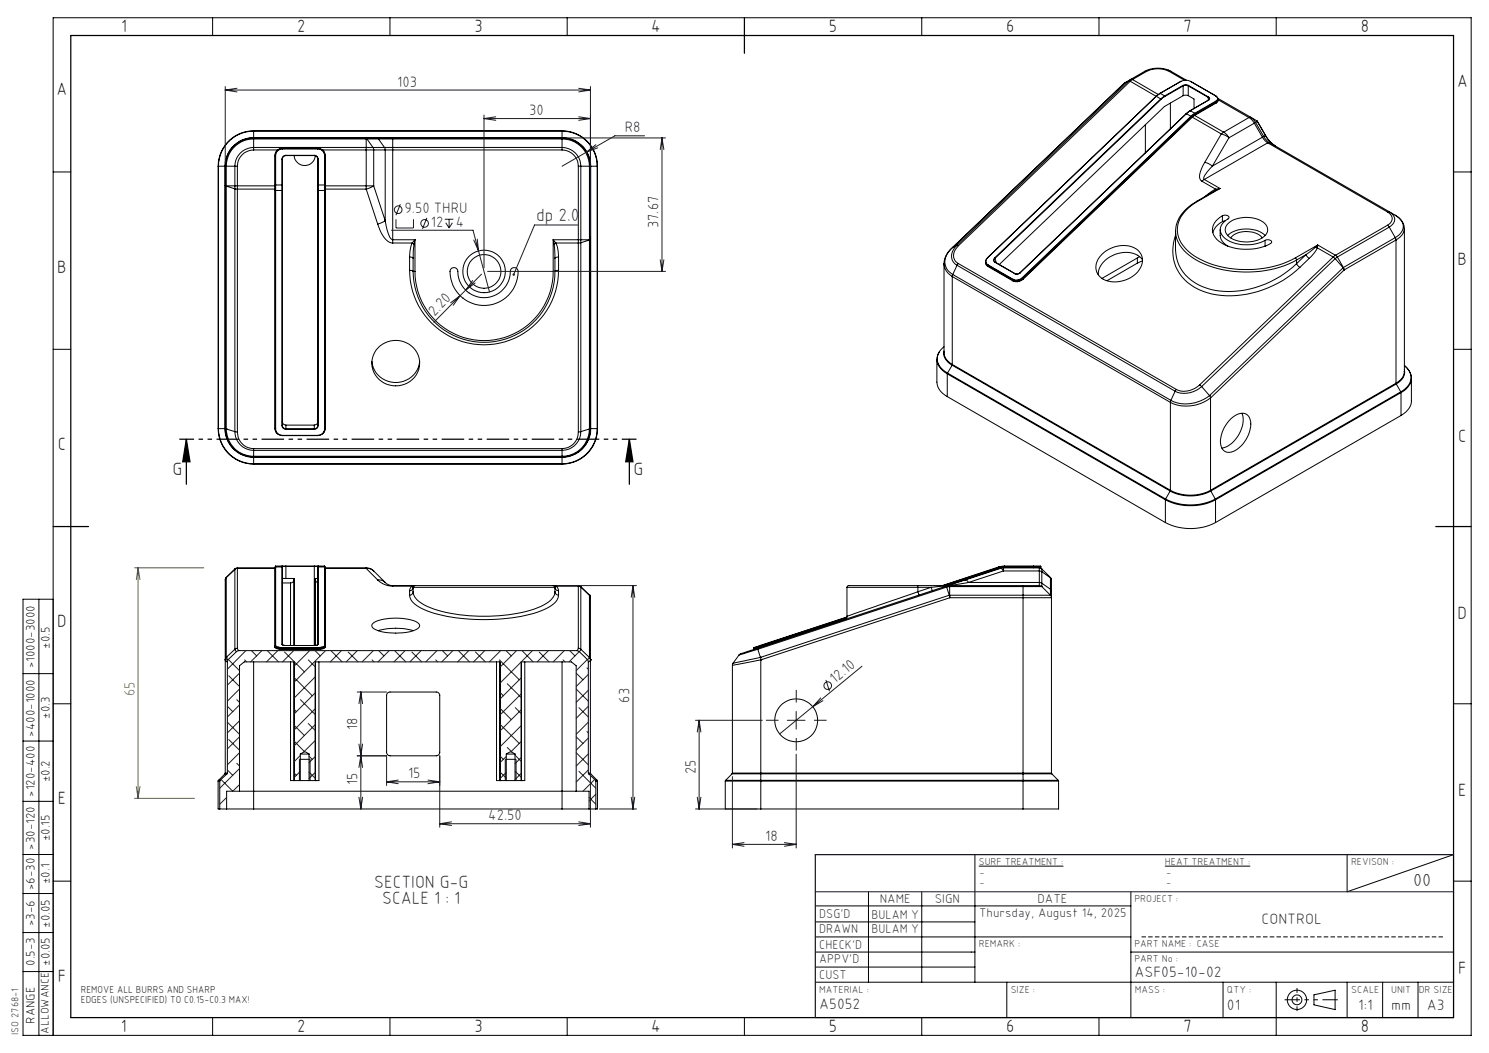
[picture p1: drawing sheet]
<svg xmlns="http://www.w3.org/2000/svg" width="420mm" height="297mm" viewBox="0 0 420 297" stroke-linecap="round" stroke-linejoin="round" font-family="sans-serif">
<g fill="none" stroke="#000" stroke-width=".28">
<path d="M60 5v5M110 5v5M160 5v5M260 5v5M310 5v5M360 5v5M71.5 39.2a7.7 7.7 0 0 0-7.7 7.7M71.5 38.9v.3M71.5 38.9a8 8 0 0 0-8 8M71.5 38.8v.1M71.5 38.8a8.1 8.1 0 0 0-8 8.1M71.5 37a10 10 0 0 0-9.9 9.9"/>
<path d="M71.5 36.9a10 10 0 0 0-10 10M71.5 36.9v.1M71.5 37v1.8M71.5 39.2v2.4M71.5 39.2h31.8M71.5 38.9h34.8M71.5 38.8h87M71.5 37h87M71.5 36.9h87M103.3 39.2h.2M103.3 39.2l-.2-.3 .4 .3M103.3 39.2v2.4"/>
<path d="M103.5 39.2h3.3M103.5 39.2l1.7 2.4M106.3 38.9l.5 .3M106.3 38.9h4.5M106.8 39.2h4M106.8 39.2l1.6 2.4M110.8 38.9v.3M110.8 39.2h47.7M110.8 38.9h47.7M110.8 39.2v2.4M158.5 39.2a7.7 7.7 0 0 1 7.8 7.7M158.5 38.9v.3"/>
<path d="M158.5 38.9a8 8 0 0 1 8 8M158.5 38.8v.1M158.5 38.8a8.1 8.1 0 0 1 8.1 8.1M158.5 37a10 10 0 0 1 10 9.9M158.5 36.9v.1M158.5 36.9a10 10 0 0 1 10 10M158.5 37v1.8M158.5 39.2v2.4M317.1 23.5h.1M317.2 23.4l-48.5 46.4M317.2 23.4l-.1 .1M318.3 22.9h.5"/>
<path d="M318.3 22.9l-48.4 46.3M318.3 22.9l-1.1 .5M318.8 22.9l-48.4 46.4M318.8 22.9l7.3 4.3M318.9 22.4l-.6 .5M318.9 22.4h.5M318.9 22.4l-1.7 1M319.4 22.4l-.6 .5M319.4 22.4l7.3 4.3M322.9 20.1a8.1 8.1 0 0 1 7.4 0M322.9 20.1l.5 .1M322.9 20.1l-4 2.3"/>
<path d="M323.1 35.2v7.9M323.4 20.2a7.2 7.2 0 0 1 6.4 0M323.4 20.2l-4 2.2M326.1 27.2h.1M326.1 27.2l-47.5 45.5M326.1 27.2l1.3 .7M327.2 26.3l-1.1 .9M327.2 26.3h.1M327.2 26.3l1.3 .8M327.4 27.9l.1 .1M327.4 27.9l-46.9 44.9M327.5 28l-46.9 44.9"/>
<path d="M328.5 27.1l-1.1 .8M328.5 27.1l.1 .1M328.6 27.2l-1.1 .8M329.8 20.2l4.3 2.4M330.1 29.1v7.2M330.3 20.1l-.5 .1M330.3 20.1l4.4 2.5M333.1 23a3.1 3.1 0 0 1 2.7 0M333.1 23l-5.9 3.3M333.7 24.1l.5-.2 1 .2M333.7 24.1v.1M333.7 24.1l-5.2 3"/>
<path d="M333.7 24.2l.6-.1 .9 .1M333.7 27l.6-.2 .9 .2M333.7 27l-5.3 3.1-46.5 44.5M333.7 24.2l-5.1 3M333.7 24.2v2.8M334.6 32.1h.1M334.6 32.1l-46.9 44.8M334.6 32.1l-46.8 44.8M334.6 32.1l1.3 .7M335.2 24.2l5.6 3.3M335.2 27l1.6 .9v2.7M335.2 24.2v2.8"/>
<path d="M335.2 24.1v.1M335.2 24.1l5.7 3.3M335.7 31.2l-1.1 .9M335.7 31.2h.1M335.7 31.2l1.3 .8M335.8 23h.1M335.8 23l7.1 4M335.9 32.8l.1 .1M335.9 32.8l-47.5 45.5M336 32.9l-47.5 45.5M336.2 32.9l.1 .2M336.2 32.9l-47.7 45.7"/>
<path d="M336.3 33.1l-47.7 45.6M336.3 33.1l8.2 4.7M336.9 32.4l-.7 .5M336.9 32.4l.1 .2M337 32.6l-.7 .5M337 32.6l8.2 4.7M337 32l-1.1 .8M337 32l.1 .1M337.1 32.1l-1.1 .8M340.8 27.5a.43 .43 0 0 1 .3 .4 .43 .43 0 0 1-.3 .4M340.8 28.3h.1M340.8 28.3l-5.1 2.9"/>
<path d="M340.8 27.5v.8M340.9 27.4a.46 .46 0 0 1 .3 .4 .46 .46 0 0 1-.3 .5M340.9 27.4l-.1 .1M340.9 28.3l-5.2 2.9M342.9 28.6v.1M342.9 28.6l-5.9 3.4M342.9 27a.82 .82 0 0 1 .5 .8 .82 .82 0 0 1-.5 .8M342.9 27a.89 .89 0 0 1 .6 .9 .89 .89 0 0 1-.6 .8M342.9 29l.1 .1M342.9 29l-6 3.4M342.9 28.7l-5.8 3.4M342.9 28.7v.3"/>
<path d="M343 29.1l-6 3.5M343.5 27.7l9.3 5.4M343.5 28.1h.1M343.6 28.1v.4l-.6 .6M343.6 28.1l-.1-.2v.5l-.6 .6M343.6 28.1l8.7 5.1M344.5 37.8l1.1 .4 1 .7M344.5 37.8l-4.7 8M345.2 37.3l-.7 .5M345.2 37.3l.8 .6 .6 1M346.6 38.9l-4.6 7.9M352.3 33.2l1 .8 .5 .7"/>
<path d="M352.3 33.2l-7.1 4.1M352.8 33.1l1.4 1.4M352.8 33.1l-.5 .1M352.8 33.1l1.7 1M353.8 34.7l-7.2 4.2M353.8 34.7l2.3 4M354.2 34.5l-.4 .2M354.2 34.5l2.2 4M354.5 34.1l.2 .2M354.5 34.1l.1 .2M354.6 34.3l-.4 .2M354.6 34.3l2.3 3.9"/>
<path d="M354.6 34.3h.1M354.7 34.3l2.3 3.9M356.1 38.7l1.5 1.6M356.1 38.7l-14.1 8.1M356.4 38.5l-.3 .2M356.4 38.5l.8 1 .9 .7M356.9 38.2a8.3 8.3 0 0 0 2.9 3M356.9 38.2h.1M356.9 38.2l-.5 .3M357 38.2l1.6 2.1 1.2 .9M15 48.5h5M61.5 46.9h.1"/>
<path d="M61.5 46.9v74M61.6 46.9h1.9M61.6 46.9v74M63.5 46.9h.1M63.5 46.9v74M63.5 46.9h.3M63.8 46.9v74.1M63.8 46.9h2.5M66.3 53.3h.7M66.3 52.4v.9M66.3 52.4h.7M66.3 46.9h.7"/>
<path d="M66.3 52.4l-2.8-.1 2.8 1M66.3 46.9v5.5M66.3 53.3v68.4M67 52.4v.9M67 52.4h10.5M67 46.9v5.5M67 53.3v68.5M67 53.3h10.5M71.5 42.3a4.6 4.6 0 0 0-4.5 4.6M71.5 41.6v.7M71.5 41.6a5.3 5.3 0 0 0-5.2 5.3M71.5 42.3h6.7"/>
<path d="M71.5 41.6h31.8M77.5 43.9h.1M77.5 52.4v.9M77.5 52.4h.1M77.5 53.3l.1 .1M77.5 43.9v8.5M77.5 53.3v67.5M77.6 52.2v1.5M77.6 52.2h.2M77.6 53.7h.2M77.6 43.9h.2M77.6 43.9v8.3"/>
<path d="M77.6 53.7v67.3M77.8 52.2v1.5M77.8 43.9v8.3M77.8 53.7v67.3M77.8 52.2h1.8M77.8 53.7h1.8M78.2 42.3l.1 .1M78.2 42.3l-.5 .7-.2 .9M79.6 44.9h.1M79.6 52.2h.1M79.6 52.2v1.5M79.6 44.9v7.3"/>
<path d="M79.6 53.7v66.3M79.6 41.9v.1M79.6 42a1.81 1.81 0 0 0-1.8 1.9M79.6 53.7h.1M79.6 41.9a1.93 1.93 0 0 0-2 2M79.6 41.8l-1.4 .5M79.6 41.8v.1M79.6 42h10M79.6 41.9h10M79.6 41.8h10M80.6 43.8a1.08 1.08 0 0 0-1 1.1M80.6 43.8v.1"/>
<path d="M80.6 43.9a1.09 1.09 0 0 0-1 1M80.6 43.8h8.1M80.6 43.9h8.1M83 43.9a2.99 2.99 0 0 0 2.9 2.8 2.99 2.99 0 0 0 3-2.7M88.7 43.8a1.08 1.08 0 0 1 1 1.1M88.7 43.8v.1M88.7 43.9a1.02 1.02 0 0 1 .9 1M89.6 41.9v.1M89.6 42a1.87 1.87 0 0 1 1.9 1.9M89.6 52.2v1.5M89.6 52.2h.1M89.6 53.7h.1"/>
<path d="M89.6 44.9h.1M89.6 41.9a1.99 1.99 0 0 1 2.1 2M89.6 41.8v.1M89.6 41.8l1.4 .5M89.6 44.9v7.3M89.6 53.7v66.3M89.7 52.2v1.5M89.7 52.2h1.8M89.7 44.9v7.3M89.7 53.7v66.3M89.7 53.7h1.8M91 42.3l-.1 .1"/>
<path d="M91 42.3l.5 .7 .2 .9M91 42.3h12.3M91.5 52.2v1.5M91.5 52.2h.2M91.5 43.9h.2M91.5 43.9v8.3M91.5 53.7v67.3M91.7 52.2v1.5M91.7 53.7h-.2M91.7 43.9h.1M91.7 52.4h.1M91.7 43.9v8.3"/>
<path d="M91.7 53.7v67.3M91.7 52.4v.9M91.7 53.3v.1M91.7 43.9v8.5M91.7 53.3v67.5M91.7 52.4h11.6M91.7 53.3h11.6M103.3 52.4v.9M103.3 52.4h2.1M103.3 41.6v.7M103.3 42.3h2.1M103.3 41.6h1.9"/>
<path d="M103.3 42.3v10.1M103.3 53.3l3.2 9.9M105.2 41.6l.2 .7M105.2 41.6h3.2M105.4 52.4l-2.1 .9M105.4 42.3h3.3M105.4 42.3v10.1M105.4 52.4l3.3 9.9M108.4 41.6l.3 .7M108.4 41.6h2.4M108.7 42.3h2.1M108.7 42.3v20"/>
<path d="M110.8 41.6v.7M110.8 42.3h47.7M110.8 41.6h47.7M110.8 42.3v25.3M158.5 41.6v.7M158.5 41.6a5.3 5.3 0 0 1 5.3 5.3M158.5 42.3a4.6 4.6 0 0 1 4.6 4.6M163.1 46.9h.7M163.1 46.9v20.7M163.8 46.9h2.5M163.8 46.9v20.7M166.3 46.9h.2"/>
<path d="M166.3 46.9v74.1M166.5 46.9h.1M166.5 46.9v74M166.6 46.9h1.9M166.6 46.9v74M168.5 46.9h.1M168.5 46.9v74M337.5 56.8a11.4 11.4 0 0 0-5.6 6.5M337.5 56.8h.3M337.8 56.8a9.7 9.7 0 0 0-5.7 8.4 10.4 10.4 0 0 0 6.8 8.1 30.7 30.7 0 0 0 26.5-.6M339 51.1l3.9 2.3M339.7 50.6l-.7 .5"/>
<path d="M339.7 50.6l4.4 2.6M339.8 45.8a6 6 0 0 0-1.3 4.8l.5 .5M339.8 45.8l2.2 1M342 46.8a8.5 8.5 0 0 0-2.5 3.5l.2 .3M342.9 53.4l.2 .2M342.9 53.4l-2.9 2M343.1 53.6l-5.6 3.2M344.1 53.2l-1 .4M344.1 53.2l-1.2 .2M344.1 53.2l-6.3 3.6M357.6 40.3l-17.9 10.3M357.6 40.3l33.8 19.5"/>
<path d="M358.1 40.2l-.5 .1M358.1 40.2l33.8 19.5M391.4 59.8a1.97 1.97 0 0 1 1.3 1.9 1.97 1.97 0 0 1-1.3 1.8M391.9 59.7a2.29 2.29 0 0 1 1.5 2.2 2.29 2.29 0 0 1-1.5 2.2M391.9 59.7l-.5 .1M391.9 59.7l1.7 1M410 48.5h5M106.5 63.2a7.7 7.7 0 0 0 3.8 5.3h.5M108.7 62.3l-2.2 .9M108.7 62.3a11.5 11.5 0 0 0 1.6 5.1l.5 .2M110.8 67.6v.9M110.8 68.5h5.5"/>
<path d="M110.8 67.6h6.3M115.5 76.3a21 21 0 0 0 21 21 21 21 0 0 0 21.1-21M115.5 72.5l1 .3M115.5 76.3l1 .2M115.5 72.5v3.8M116.3 68.5l-.6 1.7-.2 2.3M116.3 68.5l.5 .4M116.5 76.5h.6M116.5 76.5a20 20 0 0 0 20 20.1 20 20 0 0 0 20-20.1M116.5 72.8v3.7M116.8 68.9l-.3 3.9M117.1 76.5a19.5 19.5 0 0 0 19.4 19.6 19.5 19.5 0 0 0 19.5-19.6"/>
<path d="M117.1 67.6l-.8 .9M117.1 67.6l-.3 1.3M117.1 67.6v8.9M127.2 75.8a1.11 1.11 0 0 1 1.2-.3 1.11 1.11 0 0 1 .8 1 7.4 7.4 0 0 0 7.6 7.5 7.4 7.4 0 0 0 7.2-7.8 1.11 1.11 0 0 1 1.2-.7 1.11 1.11 0 0 1 1 1 9.6 9.6 0 0 1-9.8 9.7 9.6 9.6 0 0 1-9.4-10zM156 67.6l.8 .9M156 67.6l.3 1.3M156 76.5h.5M156 67.6h7.1M156 67.6v8.9M156.3 68.9l.2 3.9M156.5 72.8v3.7M156.8 68.5l.5 1.7 .3 2.3"/>
<path d="M156.8 68.5l-.5 .4M156.8 68.5h6.3M157.6 72.5l-1.1 .3M157.6 76.3l-1.1 .2M157.6 72.5v3.8M163.1 67.6v.9M163.1 67.6h.7M163.1 68.5v53.3M163.8 67.6v.9M163.8 68.5h-.7M163.8 67.6h2.7l-2.7 .9M163.8 68.5v53.2"/>
<path d="M266.3 74.4a4.3 4.3 0 0 0 2.3 3.6M266.3 74.4v25.4a4.3 4.3 0 0 0 2.3 3M268.6 78l61.5 35.5M268.6 78v24.8M268.7 69.8a6.1 6.1 0 0 0-2.4 4.6M268.7 77.4l-.1 .6M268.7 69.8h.1M268.7 69.8a4.5 4.5 0 0 0-1.1 6.7l1.1 .9M268.7 77.4l61.6 35.5M269.9 69.2l.5 .1M269.9 69.2a3.3 3.3 0 0 0 0 5.6M269.9 74.8l61.6 35.5"/>
<path d="M269.9 74.8l-1.2 2.6M269.9 69.2l-1.2 .6M270.3 74.3l-.4 .5M270.3 74.3l61.5 35.6M270.4 69.3a3.1 3.1 0 0 0-.6 4.7l.5 .3M278 73.9l.2 .8 .4 .4M278.1 74.2l.6 .8M278.6 72.7h.1M278.6 72.7a1.27 1.27 0 0 0 0 2.1M278.6 72.7a1.18 1.18 0 0 0 .1 2M278.6 75.1l7.1 4.1M278.6 74.8l7.1 4.1"/>
<path d="M278.6 74.8l.1 .2M278.7 74.7l-.1 .1M278.7 74.7l7.1 4.1M278.7 75l-.1 .1M278.7 75l7.1 4.1M280.5 72.8a.71 .71 0 0 0 .1 1.1M280.5 72.8l.1 .1M280.6 73.9l5.7 3.3M280.6 73.9l5.6 3.3M280.6 72.9a.62 .62 0 0 0 .1 1M280.6 72.9l.5 1.3M285.7 78.9l.1 .2"/>
<path d="M285.8 78.8l-.1 .1M285.8 79.1l-.1 .1M286.2 77.2h.1M286.3 77.2h.1M287.7 76.9v.1a1.25 1.25 0 0 1-1.4 .2M287.7 76.9h.1M287.8 76.9a1.25 1.25 0 0 1-1.6 .3M288.4 78.3a2.39 2.39 0 0 1-2.6 .5M288.4 78.3l.1 .1M288.5 78.4a2.49 2.49 0 0 1-2.8 .5M288.5 78.4v.2M288.5 78.6l.1 .1"/>
<path d="M288.5 78.6a2.43 2.43 0 0 1-2.7 .5M288.6 78.7a2.6 2.6 0 0 1-2.9 .5M310.8 71.8a7.9 7.9 0 0 1 10.3-1.1 4.2 4.2 0 0 1-.2 6 8.3 8.3 0 0 1-10.3 1.6 4.2 4.2 0 0 1 .2-6.5zM320.8 74.2l-8.6 5M320.8 72.8v1.4M321.5 72.4l-10.7 6.1M322.3 73.2a6.8 6.8 0 0 0-8.5-1.1 6.2 6.2 0 0 0-4 5.4M322.3 73.6l-1.5 .6M331.6 65.2v5a11.4 11.4 0 0 0 8.7 11 26.6 26.6 0 0 0 25.4-6.8M331.6 66.4a11.9 11.9 0 0 0 7.6 15.7 27.5 27.5 0 0 0 26.3-5.7l1.1-1M331.8 63.4a8 8 0 0 0 3.7 8.6 28.3 28.3 0 0 0 19.8 4.5 27.6 27.6 0 0 0 10.4-3.2M344.2 64.8a4.1 4.1 0 0 0 2.1 4.6"/>
<path d="M344.8 60.9a4.4 4.4 0 0 0-2.6 4.9 8.3 8.3 0 0 0 6.6 4.3 14.4 14.4 0 0 0 9.8-1.6l.1-.4-.5-.4-.7-.1-.7 .2M344.8 60.9l.7-.2 .7 .1 .4 .3v.5a3.3 3.3 0 0 0-2.1 4.4 8 8 0 0 0 7.5 3l2.6-.3 2.2-.9M344.8 62.5l-1.8 1.5-.9 1.6M344.8 60.9v1.6M345.5 62.3l-.7 .2M346.2 63.3a8.6 8.6 0 0 1 9-1.3 2.87 2.87 0 0 1 2.1 3.8 7.8 7.8 0 0 1-8.6 2 3.4 3.4 0 0 1-3-3.6zM346.3 66.4a8.5 8.5 0 0 1 10.6 0M347.1 67.1a6.4 6.4 0 0 1 9 0M356.8 67.8v1.6M357.1 69.3l-.2 .1M365.4 72.7l.3 .6M365.7 74.4l.9 1"/>
<path d="M365.7 73.3v1.1M368.4 71.8l.9 1.1M368.4 71.8l-2.7 2.6M368.4 71.8l-2.7 1.5M369.3 72.9l-2.7 2.5M371 69.7l-2.6 2.1M371 69.7l.6 .2M371.6 69.9l-.8 1.4-1.5 1.6M371.6 69.9l4.5 2.6M371.7 69.1l-.7 .6M371.7 69.1l-.1 .8M371.7 69.1l5 2.9"/>
<path d="M371.7 69.1l-6.3 3.6M376.1 72.5l.5 .5M376.1 72.5l-37.7 36M376.6 73l-37.7 36M376.6 73l2.2 2.5M376.7 72l-.6 .5M376.7 72l.5 .5M377.2 72.5l-.6 .5M377.2 72.5l1.7 3M378.8 75.5l.4 .6M378.8 75.5l-37.6 36.1M378.9 75.5l.3 .6"/>
<path d="M378.9 75.5h-.1M379.2 76.1l-37.7 36.2M391.4 63.5l.5 .6M391.4 63.5l-14.7 8.5M391.9 64.1l-14.7 8.4M391.9 64.1l1.7 2.9M393.6 60.7a4.6 4.6 0 0 1 2.5 3.7M393.6 67l.2 .7M393.6 60.7a3.2 3.2 0 0 1 1.1 5.5l-1.1 .8M393.6 67l-14.7 8.5M393.8 67.7l.6-.4a3.6 3.6 0 0 0 1.7-2.9v40.7a4.1 4.1 0 0 1-2.3 3M393.8 67.7l-14.6 8.4"/>
<path d="M393.8 67.7v40.4M15 98.5h5M106.6 98.1a6.7 6.7 0 0 1 8.1-1.3 6.7 6.7 0 0 1 3.4 7.4 6.8 6.8 0 0 1-7.6 4.5 6.8 6.8 0 0 1-5.6-6.9l.2-.8a6.3 6.3 0 0 1 1.5-2.9zM264.7 99.8a4 4 0 0 0 1.8 5.2l.7 .4M264.9 99.3l-.2 .4M266.3 97.8a4 4 0 0 0 .3 7l.7 .4M266.3 99a3.7 3.7 0 0 0 2.3 4M410 98.5h5M79.6 119a1.03 1.03 0 0 0 1 .9M80.6 119.9v1.1M80.6 119.9h8.1M88.7 119.9v1.1"/>
<path d="M89.6 119a.96 .96 0 0 1-.9 .9M104.9 101.9a6.8 6.8 0 0 0 6.7 6 6.8 6.8 0 0 0 6.8-6M264.3 101.3v6.5a5 5 0 0 0 2.9 4.1M267.2 105.4l61.5 35.6M267.2 105.4v6.5M267.2 111.9l61.5 35.5M267.3 105.2l-.1 .2M267.3 105.2l61.5 35.6M268.6 103l-1.3 2.2M268.6 103l61.5 35.5M268.6 102.8v.2M268.6 102.8l61.5 35.5"/>
<path d="M330.1 113.5v24.8M330.3 112.9l-.2 .6M331.5 110.3l-1.2 2.6M331.8 109.9l-.3 .4M338.4 108.5a5.9 5.9 0 0 1-6.6 1.4M338.4 108.5l.5 .5M338.9 109a6.9 6.9 0 0 1-7.4 1.3M338.9 109l2.3 2.6M341.2 111.6h.1M341.2 111.6l.3 .6M341.2 111.6a10.3 10.3 0 0 1-10.9 1.3M341.5 112.2a10.8 10.8 0 0 1-11.4 1.3"/>
<path d="M341.5 112.2v26.1M347.2 118.1a3.7 3.7 0 0 1 4.7-1 5.4 5.4 0 0 1 0 6.1 7.4 7.4 0 0 1-5.2 4.4 2.49 2.49 0 0 1-2.5-2.7 9.5 9.5 0 0 1 3-6.8zM350.3 116.6a8.5 8.5 0 0 1-3.8 9.1l-1.9 .7M393.8 108.1v.2M393.8 108.1l-52.3 30.2M393.8 108.3l-52.3 30.2M393.8 108.3l1.3 2.2M395.1 110.5l.1 .2M395.1 110.5l-52.3 30.3M395.2 110.7l-52.3 30.3M395.2 110.7v6.5M395.2 117.2l-52.3 30.2"/>
<path d="M396.1 104.7v.2M396.1 104.3a3.7 3.7 0 0 1-2.3 4M397.7 105.1l-1.6-2a4 4 0 0 1-.3 7l-.7 .4M397.8 105.1a4.3 4.3 0 0 1-2.6 5.6M398.1 106.7v6.4a5 5 0 0 1-2.9 4.1M61.5 120.9h.1M61.5 120.9a10 10 0 0 0 10 10M61.6 120.9a9.9 9.9 0 0 0 9.9 9.9M61.6 120.9h1.9M63.5 120.9h.1M63.5 120.9a8 8 0 0 0 8 8.1M63.5 120.9l.3 .1"/>
<path d="M63.5 120.9a8 8 0 0 0 8 8M63.8 121h.1M63.8 121a7.7 7.7 0 0 0 7.7 7.7M63.8 121l2.5 .7M66.3 121.7l.7 .1M66.3 121.7a5.3 5.3 0 0 0 5.2 5.3M67 121.8a4.6 4.6 0 0 0 4.5 4.7M71.5 126.5v.5M71.5 128.7v.2M71.5 128.9v.1M71.5 130.8v.1M71.5 126.5h87"/>
<path d="M71.5 127v1.7M71.5 129v1.8M71.5 127h87M71.5 128.7h87M71.5 128.9h87M71.5 129h87M71.5 130.8h87M71.5 130.9h87M77.5 120.8l.1 .1M77.5 120.8l.2 .8 .6 .8M77.6 121h.2M77.6 121a1.87 1.87 0 0 0 2 1.8"/>
<path d="M77.8 121a1.81 1.81 0 0 0 1.8 1.8M79.6 120a1.03 1.03 0 0 0 1 1.1M79.6 120h.1M79.6 120a1.03 1.03 0 0 0 1 1M79.6 122.8v.1M79.6 122.9h10M79.6 122.8h10M80.6 121v.1M80.6 121.1h8.1M80.6 121h8.1M88.7 121v.1M89.6 120h.1"/>
<path d="M89.6 120a.96 .96 0 0 1-.9 1M89.6 122.8v.1M89.7 120a1.03 1.03 0 0 1-1 1.1M91.5 121a1.87 1.87 0 0 1-1.9 1.8M91.7 121h-.2M91.7 121a1.93 1.93 0 0 1-2.1 1.8M91.7 120.8v.1M91.7 120.8l-.1 .8-.6 .8M158.5 126.5v.5M158.5 128.7v.2M158.5 128.9v.1M158.5 130.8v.1"/>
<path d="M158.5 127v1.7M158.5 129v1.8M163.1 121.8a4.6 4.6 0 0 1-4.6 4.7M163.8 121.7l-.7 .1M163.8 121.7a5.3 5.3 0 0 1-5.3 5.3M166.2 121a7.6 7.6 0 0 1-7.7 7.7M166.2 121h.1M166.2 121l-2.4 .7M166.5 120.9l-.2 .1M166.5 120.9a8 8 0 0 1-8 8M166.5 120.9h.1M166.6 120.9a8 8 0 0 1-8.1 8.1"/>
<path d="M166.6 120.9h1.9M168.5 120.9a9.9 9.9 0 0 1-10 9.9M168.5 120.9h.1M168.5 120.9a10 10 0 0 1-10 10M330.1 138.5a12.6 12.6 0 0 0 11.4 0M330.1 138.5l-1.3 2.3M330.1 138.3a12.3 12.3 0 0 0 11.4 0M330.1 138.3v.2M341.5 138.3v.2M341.5 138.5l1.3 2.3M77.8 159.9l-.2 .1M77.8 159.7v.2"/>
<path d="M77.8 159.7l-.2 .3M77.8 159.9v22.1M77.8 159.9h1.8M77.8 159.7h1.8M79.6 159.9v.1M79.6 159.7v.2M79.6 159.7v.1M79.6 159.7h1M79.6 159.9v21.8M79.6 159.8v.2M79.6 159.8h1M80.6 159.7v.1"/>
<path d="M80.6 159.8v3.4M80.6 159.7h8.1M80.6 159.8h8.1M88.7 159.8h.9M88.7 159.7v.1M88.7 159.7h1M88.7 159.8v22.3M89.6 159.8v.2M89.7 159.9l-.1 .1M89.7 159.7v.2M89.7 159.7l-.1 .1M89.7 159.9v21.8"/>
<path d="M89.7 159.9h1.8M89.7 159.7h1.8M91.5 159.9l.2 .1M91.5 159.7v.2M91.5 159.7l.2 .3M91.5 159.9v22.1M281.7 159.9l.1 .1M281.7 159.9l-15.9 5.3M283.3 159.8l-1.5 .2M283.3 159.7v.1M283.3 159.7l-1.6 .2M283.3 159.7h8.3"/>
<path d="M283.3 159.8h8.3M291.6 159.8h2M291.6 159.7l2 .1M291.6 159.7v.1M291.6 159.8v.3M293.6 159.8v.4M328.7 141a15.8 15.8 0 0 0 14.2 0M328.7 147.4a15.6 15.6 0 0 0 14.2 0M328.7 141v6.4M328.8 140.8a15.5 15.5 0 0 0 14 0M328.8 140.8l-.1 .2M342.8 140.8l.1 .2"/>
<path d="M342.9 141v6.4M11 169v123M15 169h-8.5v123h408.5v-287h-400v287M63.8 162.9l-.3 .7v54.4M63.8 162.9v22.5M66.3 160.5v.1M66.3 160.6v22.5M66.3 160.6l-2.5 2.3M66.3 160.5l-2.5 2.4M67 160.3l-.7 .3M67 160.2v.1M67 160.2l-.7 .3"/>
<path d="M67 160.3v22.5M67 160.3h10.5M67 160.2h10.5M77.5 160.2v.1M77.5 160.3v22.2M77.6 160.2l-.1 .1M77.6 160.1l-.1 .1M77.6 160v22.4M79.6 163.2h1M79.6 160v21.8M79.6 164.4h2.4M80.6 163.2h2.4v18.9"/>
<path d="M82 164.4v17.7M82.9 163.4a.96 .96 0 0 1-.9 1M82.9 163.2v18.9M88.9 163.4l.3 .7 .4 .3M89.6 163.2h-.7v18.9M89.6 160v21.8M91.7 160.2v.1M91.7 160.1v.1M91.7 160v22.4M91.7 160.3v22.2M91.7 160.3h11.6M91.7 160.2h11.6"/>
<path d="M103.3 160.3a2.46 2.46 0 0 1 2.1 .7M103.3 160.2v.1M103.3 160.2a3.1 3.1 0 0 1 2.1 .8M103.3 160.3l3.2 3.3M105.2 175.8a13.4 13.4 0 0 1 8.9-1.3 5.3 5.3 0 0 1 4.3 1.8v.3a4.2 4.2 0 0 1-3.5 1.7 14.7 14.7 0 0 1-9.7-1.2l-.3-.5zM105.4 161l3.3 3.3M106.5 163.6a6.1 6.1 0 0 0 4.3 1.7M106.5 163.6a2.46 2.46 0 0 1 2.2 .7M106.6 177.9a17.9 17.9 0 0 1 10 0M108.7 164.3l.9 .7 1.2 .2M110.8 165.2v.1M110.8 165.3h5.5"/>
<path d="M110.8 165.2h6.3M115.5 167.8a4.8 4.8 0 0 0 3.2 3.7 45.3 45.3 0 0 0 21.5 3.2 32.5 32.5 0 0 0 15.5-4l1.4-1.4 .5-1.5M115.5 166.6v1.2M116.3 165.3l-.6 .7-.2 .6M116.5 166.9a4.9 4.9 0 0 0 3.2 3.7 43.1 43.1 0 0 0 21.1 3.1 29.9 29.9 0 0 0 13.9-3.9l1-1a2.63 2.63 0 0 0 .8-1.9M116.5 166.9a.96 .96 0 0 1-1 .9M116.5 165.7h40M116.5 165.7a.96 .96 0 0 1-1 .9M116.5 165.7v1.2M116.8 165.2l-.5 .1M117.1 165.2l-.6 .5M117.1 165.2h38.9"/>
<path d="M117.1 165.2l-.8 .1M156 165.2h.3l.2 .5M156 165.2l.8 .1M156 165.2h7.1M156.3 165.2l.5 .1M156.5 166.9a1.03 1.03 0 0 0 1.1 .9M156.5 165.7a1.03 1.03 0 0 0 1.1 .9M156.5 165.7v1.2M156.8 165.3l.5 .5 .3 .8M156.8 165.3h6.3M157.6 166.6v1.2M163.1 165.3l.7 .3"/>
<path d="M163.1 165.2v.1M163.1 165.2l.7 .2M163.1 165.3v17.5M163.8 165.4v.2M163.8 165.6v17.5M163.8 165.6l2.5 2.3M163.8 165.4l2.5 2.5M166.3 167.9l.2 .7v49.4M166.3 167.9h.1M166.3 167.9v17.5M238.6 174.5l-24 7.9M238.9 174.1l-24.4 8"/>
<path d="M238.9 173.8l-.2 .6-.5 .4M238.9 165.7h20M238.9 165.7v8.1M238.9 174l-24.4 8M258.9 165.2h-19.6l-.4 .5M258.9 166.9l.3 .9M258.9 165.2v.5M258.9 166.9l-20 6.9M258.9 165.2h29.7M258.9 165.7h3.7M258.9 165.7v1.2M262.6 165.7l.4 .9"/>
<path d="M262.6 165.7l-3.7 1.2M266.6 165.2l-4 .5M266.6 165.2l.3 .1M266.9 165.3l.1 .3M266.9 165.3l-53.3 17.5M267 165.6l.8 2.3M267 165.6l-53.3 17.5M267.8 167.9l.1 .7M267.8 167.9l-53.3 17.5M267.8 167.9h20.8M267.9 165.4v3.2M267.9 165.4l-.9 .2"/>
<path d="M267.9 165.2v.2M267.9 165.2l-1 .1M267.9 165.2h-1.3M267.9 165.4h20.7M267.9 168.6l-53.3 17.5M267.9 168.6h20.7M272.3 163.6l.4 .1 .5 .6M272.3 163.6l-4.9 1.6M273.2 164.3l-5.3 .9M273.2 164.3h20M281.8 160l-15.7 5.2M282.1 160.2v.1"/>
<path d="M282.1 160.2l-15 5M282.1 160.3l.4 .1 .6 .6M282.1 160.3l-9.8 3.3M283.1 160.2v.8M283.1 160.2l-1 .1M283.1 160.1v.1M283.1 160.1l-1 .1M283.1 160.2h10.1M283.1 161l-9.9 3.3M283.1 161h10.1M283.1 160.1h8.5M288.6 167.9v.7"/>
<path d="M288.6 168.6h8M288.6 167.9h7.7M288.6 165.4h5.3M288.6 165.2v.2M288.6 165.2h4.6M288.6 165.4v2.5M288.6 168.6v49.4M291.6 160.1h1.5M291.6 160.1v.1M293.1 160.1l.1 .1M293.1 160.1l.5 .1M293.2 165.2l.7 .2"/>
<path d="M293.2 164.3v.9M293.2 164.3l.7 .2M293.2 161l.7 .3M293.2 160.2v.8M293.2 160.2l.7 .3M293.2 161v3.3M293.6 160.2v.1M293.9 164.5v.9M293.9 160.5v.8M293.9 165.4l2.4 2.5M293.9 164.5l2.4 1.7M293.9 161.3v3.2"/>
<path d="M293.9 161.3l2.4 1.7M293.9 160.5l2.4 2.4M296.3 167.9l.3 .7M296.3 166.2v1.7M296.3 166.2l.3 .5M296.3 163l.3 .6M296.3 162.9v.1M296.3 162.9l.3 .7M296.3 163v3.2M296.6 166.7v1.9M296.6 163.6v3.1M296.6 168.6v49.4"/>
<path d="M6.5 190h8.5M15 198.5h5M63.5 186.1h.1M63.5 186.1l.6 .6M63.8 185.4l-.3 .7M63.8 185.4h.1M63.8 185.4l.6 .7M64.1 186.7v31.3M64.4 186.1l-.3 .6M66.3 183.1l.4 .7M66.3 183.1l-2.5 2.3M66.7 183.8l-2.3 2.3"/>
<path d="M67 182.8l.4 .7M67 182.8l-.7 .3M67.4 183.5l-.7 .3M67.4 183.5h95.3M71.5 186.7v41.5M77.5 182.5a2.14 2.14 0 0 0 2.1 .7M77.6 182.4a1.96 1.96 0 0 0 2 .7M77.6 182.4l-.1 .1M77.8 182l-.1 .1a.82 .82 0 0 0 1.2 .6l.7 .1M77.8 182a1.9 1.9 0 0 0 1.8 .6M79.6 181.7l.4 .3 .6 .1M79.6 181.7v.1"/>
<path d="M79.6 181.8l1 .3M79.6 182.6v.2M79.6 183.1v.1M79.6 182.8v.3M79.6 183.2h10M79.6 182.8h10M79.6 182.6h10M79.6 183.1h10M80.6 182.1h.1M80.6 182.1h8.1M82 186.7v33.5h.9M82.9 186.7v33.5"/>
<path d="M88.7 182.1h.1M89.6 181.8l-.9 .3M89.6 182.6v.2M89.6 183.1v.1M89.6 182.8v.3M89.7 181.7l-.4 .3-.6 .1M89.7 181.7l-.1 .1M90 186.7v33.5h-1.1M91.5 182a2.04 2.04 0 0 1-1.9 .6M91.5 182l.2 .1a1.46 1.46 0 0 1-1.7 .6l-.4 .1M91.7 182.4a2.09 2.09 0 0 1-2.1 .7M91.7 182.4v.1"/>
<path d="M91.7 182.5a2.14 2.14 0 0 1-2.1 .7M109.5 195.3l13.5-.1a.96 .96 0 0 1 1 1v16a1.02 1.02 0 0 1-1 1h-13a1.02 1.02 0 0 1-1-1v-16.2zM140.1 186.7v33.5h.9M148 186.7v33.5h-1M158.5 186.7v41.5M162.7 183.5l.7 .3M163.1 182.8l-.4 .7M163.1 182.8l.7 .3M163.4 183.8l2.3 2.3M163.8 183.1l-.4 .7M163.8 183.1l2.4 2.3M165.7 186.1l.2 .6"/>
<path d="M165.9 186.7v31.3M166.2 185.4l-.5 .7M166.2 185.4h.1M166.3 185.4l.2 .7M166.5 186.1h.1M166.5 186.1l-.6 .6M206.6 187.7v30.3M206.8 187.1l-.2 .6M208.5 184.7l-1.7 2.4M212.6 182.8l.1 .3M212.7 183.1v.1M213.6 182.8l-4.6 1.6-.5 .3"/>
<path d="M213.6 182.8l.1 .3M213.7 183.1l-5.2 1.6M213.7 183.1l.8 2.3M214.5 185.4l.1 .7M214.5 185.4l-7.7 1.7M214.5 185.4h.1M214.5 182v.1M214.5 182l-1.9 .8M214.5 182.1l-1.9 .7M214.5 182.1l.1 .3M214.6 186.1l-8 1.6M214.6 186.1h.1"/>
<path d="M214.6 186.1v31.9M214.6 182.4l.1 .1M214.6 182.4l-1.9 .7M410 198.5h5M6.5 209h8.5M63.5 218.3h.5M63.5 218.3l-1.9 1.8M63.5 218h.6M63.5 218v.3M64 218.3l-1.9 1.8M64.1 218l-.1 .3M84.7 212.7a1.52 1.52 0 0 1 2.5 0"/>
<path d="M84.7 212.7h2.5M84.7 212.7v7.5M87.2 212.7v7.5M142.8 212.7l1.2-.6 1.3 .6M142.8 212.7h2.5M142.8 212.7v7.5M145.3 212.7v7.5M165.9 218l.2 .3M165.9 218h.6M166.1 218.3h.5M166.1 218.3l1.9 1.8M166.5 218l.1 .3"/>
<path d="M166.6 218.3l1.9 1.8M206.5 218.3h8.1M206.5 218.3l-1.8 1.8M206.6 218l-.1 .3M206.6 218h8M214.6 218v.3M214.6 218.3v1.8M214.6 218.3h74M214.6 218h74M288.6 218.3h8.1M288.6 218h8M288.6 218v.3"/>
<path d="M288.6 218.3v1.8M296.6 218l.1 .3M296.7 218.3l1.8 1.8M6.5 226h8.5M61.5 220.3v7.9h.5M61.5 220.3h.5M61.6 220.1h.5M61.6 220.1l-.1 .2M62 228.2h1.9M62 220.3v7.9M62.1 220.1l-.1 .2M63.9 228.2h7.6"/>
<path d="M67.6 223.2h94.9M67.6 223.2h-3.7v5M71.5 228.2h87M82.9 220.2h1.8M83 220.2v-33.5h-14.1l-1.3 1.1v35.4M84.5 220.2v-6h3v6M84.7 220.2h2.5M87.2 220.2h1.7M88.9 220.2h.1M88.9 220.2v-33.5h52.1v33.5M141 220.2h.1M141 220.2h1.8"/>
<path d="M142.5 220.2v-6h3.1v6M142.8 220.2h2.5M145.3 220.2h1.7M147 220.2h.1M147 220.2v-33.5h14.1l1.4 1.1v35.4M158.5 228.2h7.7M162.5 223.2h3.7v5M166.2 228.2h1.9M168 220.1l.1 .2M168 220.1h.5M168.1 220.3h.4M168.1 220.3v7.9"/>
<path d="M168.5 220.1v.2M168.5 220.3v7.9h-.4M204.6 220.3h10M204.6 220.3v7.9h10M204.7 220.1l-.1 .2M204.7 220.1h9.9M214.6 220.1v.2M214.6 228.2h74M214.6 220.3v7.9M214.6 220.3h74M214.6 220.1h74M288.6 220.3h10"/>
<path d="M288.6 220.1v.2M288.6 220.1h9.9M288.6 220.3v7.9M298.5 220.1l.1 .2M298.6 220.3v7.9h-10M6.5 241h8.5M6.5 252h8.5M15 248.5h5M230 255.5h89M245 251.5v25.5M260 251.5v25.5M275 241v36"/>
<path d="M276.1 244.3h23.8M319 251.5v35.5M328.6 244.3h24.1M380 241v10.5l30-10.5v46h-180M410 248.5h5M6.5 274h8.5M6.5 263h8.5M230 268.5h45M230 277h180M230 272.8h45M230 260h45M230 264.3h89"/>
<path d="M284 277v10M319 268.5h91M345 277v10M360 277v15M380 277v10M390 277v10M400 277v10M60 287v5M110 287v5M160 287v5M210 287v5M260 287v5"/>
<path d="M310 287v5M370.6 280.6l6-1.3v5.5l-6-1.4z"/>
<circle cx="136.5" cy="76.5" r="6"/>
<circle cx="136.5" cy="76.6" r="4.7"/>
<circle cx="224.6" cy="203.2" r="6.1"/>
<circle cx="365.8" cy="282" r="1.38"/>
<circle cx="365.8" cy="282" r="2.72"/>
</g>
<g fill="none" stroke="#191924" stroke-width=".28">
<path d="M63.5 24.4v21.5M63.5 25.4h103M63.5 25.4l3.4 .5M66.9 24.9l-3.4 .5M136.5 32.5v43.1M136.5 33.4h30M136.5 33.4l3.3 .5M139.8 32.9l-3.3 .5M159.5 38.9h28.2M163.2 24.9l3.3 .5M163.2 32.9l3.3 .5M166.5 24.4v42.2"/>
<path d="M166.5 25.4l-3.3 .5M166.5 33.4l-3.3 .5M181.8 38.3h-8.4l-7.9 4.6M186.7 38.9v37.6M186.7 38.9l.6 3.3M186.7 38.9l-.5 3.3M112.9 57.6l-1.2 3.1M165.5 42.9l-7 4M168.1 40.8l-2.6 2.1M168.6 41.7l-3.1 1.2M110.4 64.9h23l1.6 5.9M111.7 61.8v2.5h4.9v-2.5"/>
<path d="M120.4 61.5l-1.2 3.1M125.4 61.8h2.5M125.7 62.8l1 1.5M126.7 61.8v2.5M127.6 62.8l-.9 1.5M133.3 79.1l-2 2.7M133.6 67.7l1.4 3.1M134 79.8l-2.7 2M134.6 67.4l.4 3.4M135 70.8l3.1 11.6M135.8 77.3l-4.5 4.5M137.5 76.5h50.2"/>
<path d="M162.9 63.5h-12.1l-5.9 14M186.2 73.3l.5 3.2M187.3 73.3l-.6 3.2M129.8 83.4l-7.4 7.5M129.8 83.4l-2 2.7M129.8 83.4l-2.7 2M130.5 84.1h.1M131.3 81.8l-1.5 1.6M132 82.5h.1M157.1 165.2h22.4M178.5 165.2v63M178.5 165.2l.5 3.3"/>
<path d="M178.5 165.2l-.5 3.3M64.1 199.2l1.6 1.5M64.4 186l3.2 3.2M64.5 190.6l3.1 3M66.8 197.3l.8 .8M67.6 189.9l-3.5 3.3M67.6 194.3l-3.5 3.5M67.6 198.8l-3.5 3.4M69 186.1l.6 .6M69.4 183.5l-5.3 5.3M70.9 183.5l1.5 1.5M73.9 183.5l-3.2 3.2"/>
<path d="M75.4 183.5l3.2 3.2M78.4 183.5l-3.2 3.2M80.3 183.9l5.6 5.6M82.8 183.5l-3.1 3.2M83 191.1l5.1 5.1M84.7 197.3l4.2 4.3M87 186.1l1.9 2M87.3 183.5l-4.3 4.4M88.9 183.5l1.4 1.5M88.9 190.9l-5.9 6M88.9 195.4l-5.9 6M88.9 199.9l-5.9 6"/>
<path d="M91.8 183.5l-8.8 8.9M93.3 183.5l3.2 3.2M96.3 183.5l-3.1 3.2M98.2 183.9l2.8 2.8M100.8 195.2h8.2M100.8 183.5l-3.2 3.2M101.8 195.2v33M101.8 195.2l.5 3.3M101.8 195.2l-.6 3.3M105 186.1l.5 .6M105.3 183.5l-3.2 3.2M106.8 183.5l1.5 1.5"/>
<path d="M109.8 183.5l-3.2 3.2M111.3 183.5l3.2 3.2M114.3 183.5l-3.2 3.2M116.2 183.9l2.8 2.8M118.8 183.5l-3.2 3.2M122.9 186.1l.5 .6M123.3 183.5l-3.2 3.2M124.8 183.5l1.5 1.5M127.7 183.5l-3.1 3.2M129.3 183.5l3.1 3.2M132.2 183.5l-3.1 3.2M134.1 183.9l2.8 2.8"/>
<path d="M136.7 183.5l-3.1 3.2M140.9 186.1l5.6 5.6M141 199.8l3.2 3.1M141 195.3l1 .9M141.2 183.5l-3.2 3.2M142.7 183.5l1.5 1.5M143.1 192.9l3.9 3.9M145.3 199.6l1.7 1.7M145.7 183.5l-4.7 4.7M147 191.2l-6 6M147 195.7l-6 5.9M147.2 183.5l3.2 3.2"/>
<path d="M150.2 183.5l-9.2 9.2M152.1 183.9l2.8 2.8M154.7 183.5l-3.2 3.2M158.8 186.1l.6 .6M159.2 183.5l-3.2 3.2M160.7 183.5l1.5 1.5M162.5 194.3l3.4 3.5M162.5 189.9l1.9 1.8M163.3 199.6l2.6 2.6M163.4 183.8l-2.9 2.9M165.6 188.4l.3 .4M165.7 186l-3.2 3.2"/>
<path d="M165.9 190.2l-3.4 3.4M165.9 194.7l-3.4 3.4M165.9 199.2l-3.4 3.4M166.5 187.1v46.2M231.5 196.8l-2.2 2.5 2.8-1.7M233 191.8l1 3.2M243.1 187.9l-23.2 19.1M62.3 219.8l3.4 3.4 1.9-1.9M64.1 217.2l1.6 1.5M64.1 203.7l3.5 3.4M64.5 208.6l3.1 3M66.8 215.3l.8 .8"/>
<path d="M67.6 203.3l-3.5 3.4M67.6 207.8l-3.5 3.4M67.6 212.3l-3.5 3.4M67.6 216.8l-5.6 5.5M83 218l.6 .7M83 209.1l2.9 3M83 204.6l2.9 2.9M83 200.1l.6 .6M84.7 213.1l-1.7 1.7M84.7 217.6l-1.7 1.7M87 204.1l1.9 2M87.2 217.8l1.7 1.7"/>
<path d="M87.2 213.3l.9 .9M88.9 204.4l-5.9 6M88.9 208.8l-3.2 3.3M88.9 213.4l-1.7 1.7M88.9 217.8l-1.7 1.8M100.8 213.2h8.2v8.3M101.2 209.9l.6 3.3M101.8 213.2l.5 3.3M101.8 213.2l-.6 3.3M102.3 209.9l-.5 3.3M124 213.2v20.1M141 217.7l1.8 1.8"/>
<path d="M141 213.3l1 .9M141 204.3l5.5 5.4M142.8 213.4l-1.8 1.7M142.8 217.9l-1.8 1.7M143.1 210.8l1.4 1.5M145.3 213l1.7 1.8M145.3 217.6l1.7 1.6M147 200.2l-6 6M147 204.6l-6 6M147 209.1l-2.9 3M147 213.6l-1.7 1.8M147 218.1l-1.7 1.8"/>
<path d="M162.5 212.3l3.4 3.4M162.5 207.8l1.9 1.9M163.3 217.6l4.8 4.7M165.6 206.3l.3 .4M165.9 203.7l-3.4 3.4M165.9 208.2l-3.4 3.4M165.9 212.7l-3.4 3.4M165.9 217.2l-3.4 3.4M167.7 219.8l-3.3 3.4M196.2 203.2h18.8M197.2 203.2v25M197.2 203.2l.5 3.3"/>
<path d="M197.2 203.2l-.5 3.3M206.6 219v20.2M222.1 203.2h5M224.6 200.7v5M224.6 212.7v26.5M63.9 224.9l-1.9 1.9M101.2 224.9l.6 3.3M102.3 224.9l-.5 3.3M109 220.5h15M109 220.5l3.3 .5M112.3 220l-3.3 .5M120.7 220l3.3 .5"/>
<path d="M124 220.5l-3.3 .5M124 232.3h42.5M124 232.3l3.4 .5M127.4 231.8l-3.4 .5M163.2 231.8l3.3 .5M166.2 224.9l1.9 1.9M166.5 232.3l-3.3 .5M168.1 224l-1.9 1.9M169.1 228.2h10.4M178 224.9l.5 3.3M179 224.9l-.5 3.3M196.2 228.2h17.4"/>
<path d="M196.7 224.9l.5 3.3M197.7 224.9l-.5 3.3M206.6 238.2h18M206.6 238.2l3.3 .5M209.9 237.7l-3.3 .5M221.3 237.7l3.3 .5M224.6 238.2l-3.3 .5M230 251.5h180"/>
<circle cx="112.3" cy="59.2" r="1.07"/>
<circle cx="119.8" cy="63" r="1.08"/>
<circle cx="233.5" cy="193.4" r="1.07"/>
</g>
<path d="M20 10h390v277h-390zM210 5v10M52.6 123.9l1 6.3h-2.1zM52.6 123.9v12.7M177.5 123.9l1 6.3h-2zM177.5 123.9v12.7M15 148.5h10M405 148.5h10" fill="none" stroke="#000" stroke-width=".35"/>
<path d="M179.5 123.9h-128.9" fill="none" stroke="#000" stroke-width=".35" stroke-dasharray="6.3 1.3 1.3 1.3 1.3 1.3" stroke-dashoffset="2.2" stroke-linecap="butt"/>
<path d="M224.6 198.2v-3.6M219.6 203.2h-3.6M224.6 208.2v3.5M229.6 203.2h3.5" fill="none" stroke="#191924" stroke-width=".28" stroke-dasharray="15.2 1.3 1.3 1.3" stroke-linecap="butt"/>
<path d="M365.9 278.7v6.5" fill="none" stroke="#000" stroke-width=".28" stroke-dasharray="15.2 1.3 1.3 1.3" stroke-dashoffset="13.9" stroke-linecap="butt"/>
<path d="M407 264.3h-85" fill="none" stroke="#000" stroke-width=".28" stroke-dasharray="1.3 .6" stroke-linecap="butt"/>
<path d="M377.4 282h-15.1" fill="none" stroke="#000" stroke-width=".28" stroke-dasharray="6.3 1.3 1.3 1.3 1.3 1.3" stroke-dashoffset="2" stroke-linecap="butt"/>
<path d="M38 160.2h19.5M38.9 160.2v65M38.9 160.2l.6 3.3M38.9 160.2l-.4 3.3M38 225.2h16.9M38.5 221.9l.4 3.3M39.5 221.9l-.6 3.3" fill="none" stroke="#808000" stroke-width=".28"/>
<path d="M410 241h-180v46" fill="none" stroke="#191924" stroke-width=".35"/>
<path d="M177.5 123.9l1 6.3h-2zM52.6 123.9l1 6.3h-2.1z" fill="#000"/>
<path d="M144.6 77.3a.33 .33 0 0 1 .4-.2 .33 .33 0 0 1 .2 .5 .33 .33 0 0 1-.4 .1l.1-.2-.2 .2z" fill="#191924"/>
<g font-size="5">
<text x="34.2" y="9.1">1</text>
<text x="83.8" y="9.1">2</text>
<text x="133.8" y="9.1">3</text>
<text x="183.7" y="9.1">4</text>
<text x="233.8" y="9.1">5</text>
<text x="283.8" y="9.1">6</text>
<text x="333.8" y="9.1">7</text>
<text x="383.8" y="9.1">8</text>
<text x="16" y="26.9">A</text>
<text x="411" y="24.6">A</text>
<text x="16.2" y="76.9">B</text>
<text x="411.2" y="74.6">B</text>
<text x="411.3" y="124.6">C</text>
<text x="16.3" y="126.9">C</text>
<text x="48.7" y="134">G</text>
<text x="178.7" y="134">G</text>
<text x="16.2" y="176.9">D</text>
<text x="411.2" y="174.6">D</text>
<text x="16.3" y="226.9">E</text>
<text x="411.3" y="224.6">E</text>
<text x="411.3" y="274.6">F</text>
<text x="16.3" y="276.9">F</text>
<text x="34.1" y="291.1">1</text>
<text x="83.8" y="291.1">2</text>
<text x="133.8" y="291.1">3</text>
<text x="183.7" y="291.1">4</text>
<text x="233.8" y="291.1">5</text>
<text x="283.8" y="291.1">6</text>
<text x="333.8" y="291.2">7</text>
<text x="383.8" y="291.2">8</text>
</g>
<g font-size="5" fill="#191924">
<text x="151.2" y="62.3">dp 2.0</text>
<text x="105.5" y="250.5">SECTION G-G</text>
<text x="107.8" y="255">SCALE 1 : 1</text>
</g>
<text font-size="4.9" fill="#191924" x="398.6" y="249.9">00</text>
<g font-size="4.2" fill="#191924">
<text x="112.1" y="24.4">103</text>
<text x="149.3" y="32.4">30</text>
<text x="176.2" y="37.3">R8</text>
<text x="114.1" y="60.1">9.50 THRU</text>
<text x="121.6" y="63.9">12</text>
<text x="128.6" y="63.9">4</text>
<text x="185.8" y="64.4" transform="rotate(-90 185.8 64.4)">37.67</text>
<text x="122.5" y="89.4" transform="rotate(-45 122.5 89.4)">2.20</text>
<text x="235.5" y="193" transform="rotate(-39 235.5 193)">12.10</text>
<text x="177.6" y="198.2" transform="rotate(-90 177.6 198.2)">63</text>
<text x="100.8" y="205.9" transform="rotate(-90 100.8 205.9)">18</text>
<text x="100.8" y="221.4" transform="rotate(-90 100.8 221.4)">15</text>
<text x="115.1" y="219.5">15</text>
<text x="196.2" y="218.4" transform="rotate(-90 196.2 218.4)">25</text>
<text x="137.7" y="231.3">42.50</text>
<text x="215.8" y="237.2">18</text>
<text x="355.9" y="260.8">CONTROL</text>
<text x="320" y="275.6">ASF05-10-02</text>
<text x="231.1" y="284.6">A5052</text>
<text x="346.1" y="285">01</text>
<text x="383.1" y="284.8">1:1</text>
<text x="392.4" y="284.8">mm</text>
<text x="402.5" y="284.8">A3</text>
</g>
<text font-size="4.2" fill="#808000" x="38" y="196.4" transform="rotate(-90 38 196.4)">65</text>
<g font-size="3.6" fill="#191924">
<text x="248.1" y="254.6">NAME</text>
<text x="263.7" y="254.6">SIGN</text>
<text x="292.6" y="254.6">DATE</text>
<text x="231.1" y="258.9">DSG'D</text>
<text x="231.1" y="263.3">DRAWN</text>
<text x="245.8" y="263.3">BULAM Y</text>
<text x="245.8" y="259.3">BULAM Y</text>
<text x="231.1" y="267.6">CHECK'D</text>
<text x="231.1" y="271.6">APPV'D</text>
<text x="231.1" y="276">CUST</text>
</g>
<g font-size="3.5">
<text x="14.1" y="183" transform="rotate(-90 14.1 183)">±0.5</text>
<text x="9.8" y="188.5" transform="rotate(-90 9.8 188.5)">&gt;1000-3000</text>
<text x="14.1" y="202.8" transform="rotate(-90 14.1 202.8)">±0.3</text>
<text x="9.8" y="207.8" transform="rotate(-90 9.8 207.8)">&gt;400-1000</text>
<text x="14.1" y="220.7" transform="rotate(-90 14.1 220.7)">±0.2</text>
<text x="9.8" y="224.7" transform="rotate(-90 9.8 224.7)">&gt;120-400</text>
<text x="9.8" y="239.7" transform="rotate(-90 9.8 239.7)">&gt;30-120</text>
<text x="14.1" y="237.3" transform="rotate(-90 14.1 237.3)">±0.15</text>
<text x="9.8" y="251" transform="rotate(-90 9.8 251)">&gt;6-30</text>
<text x="14.1" y="249.3" transform="rotate(-90 14.1 249.3)">±0.1</text>
<text x="9.8" y="261.3" transform="rotate(-90 9.8 261.3)">&gt;3-6</text>
<text x="14.1" y="261.7" transform="rotate(-90 14.1 261.7)">±0.05</text>
<text x="9.8" y="272.4" transform="rotate(-90 9.8 272.4)">0.5-3</text>
<text x="14.1" y="272.4" transform="rotate(-90 14.1 272.4)">±0.05</text>
<text x="9.8" y="288.7" transform="rotate(-90 9.8 288.7)">RANGE</text>
</g>
<text font-size="3.5" fill="#191924" x="276.2" y="258.5">Thursday, August 14, 2025</text>
<text font-size="3.2" x="13.8" y="291.5" transform="rotate(-90 13.8 291.5)">ALLOWANCE</text>
<g font-size="2.8" fill="#191924">
<text x="276.1" y="244">SURF TREATMENT :</text>
<text x="328.6" y="244">HEAT TREATMENT :</text>
<text x="381.1" y="244">REVISON :</text>
<text x="276.3" y="250">-</text>
<text x="276.3" y="247">-</text>
<text x="329" y="250">-</text>
<text x="329" y="247">-</text>
<text x="320" y="254.4">PROJECT :</text>
<text x="276.1" y="267.2">REMARK :</text>
<text x="320" y="267.2">PART NAME : CASE</text>
<text x="320" y="271.4">PART No :</text>
<text x="231.1" y="279.9">MATERIAL :</text>
<text x="285.1" y="279.9">SIZE :</text>
<text x="320.1" y="279.9">MASS :</text>
<text x="346.1" y="279.9">QTY :</text>
<text x="381.1" y="279.9">SCALE</text>
<text x="392.4" y="279.9">UNIT</text>
<text x="400.2" y="279.9">DR SIZE</text>
<text x="5.3" y="291.9" transform="rotate(-90 5.3 291.9)">ISO 2768-1</text>
</g>
<g font-size="2.8">
<text x="22.8" y="280.1">REMOVE ALL BURRS AND SHARP</text>
<text x="22.8" y="283">EDGES (UNSPECIFIED) TO C0.15-C0.3 MAX!</text>
</g>
</svg>
